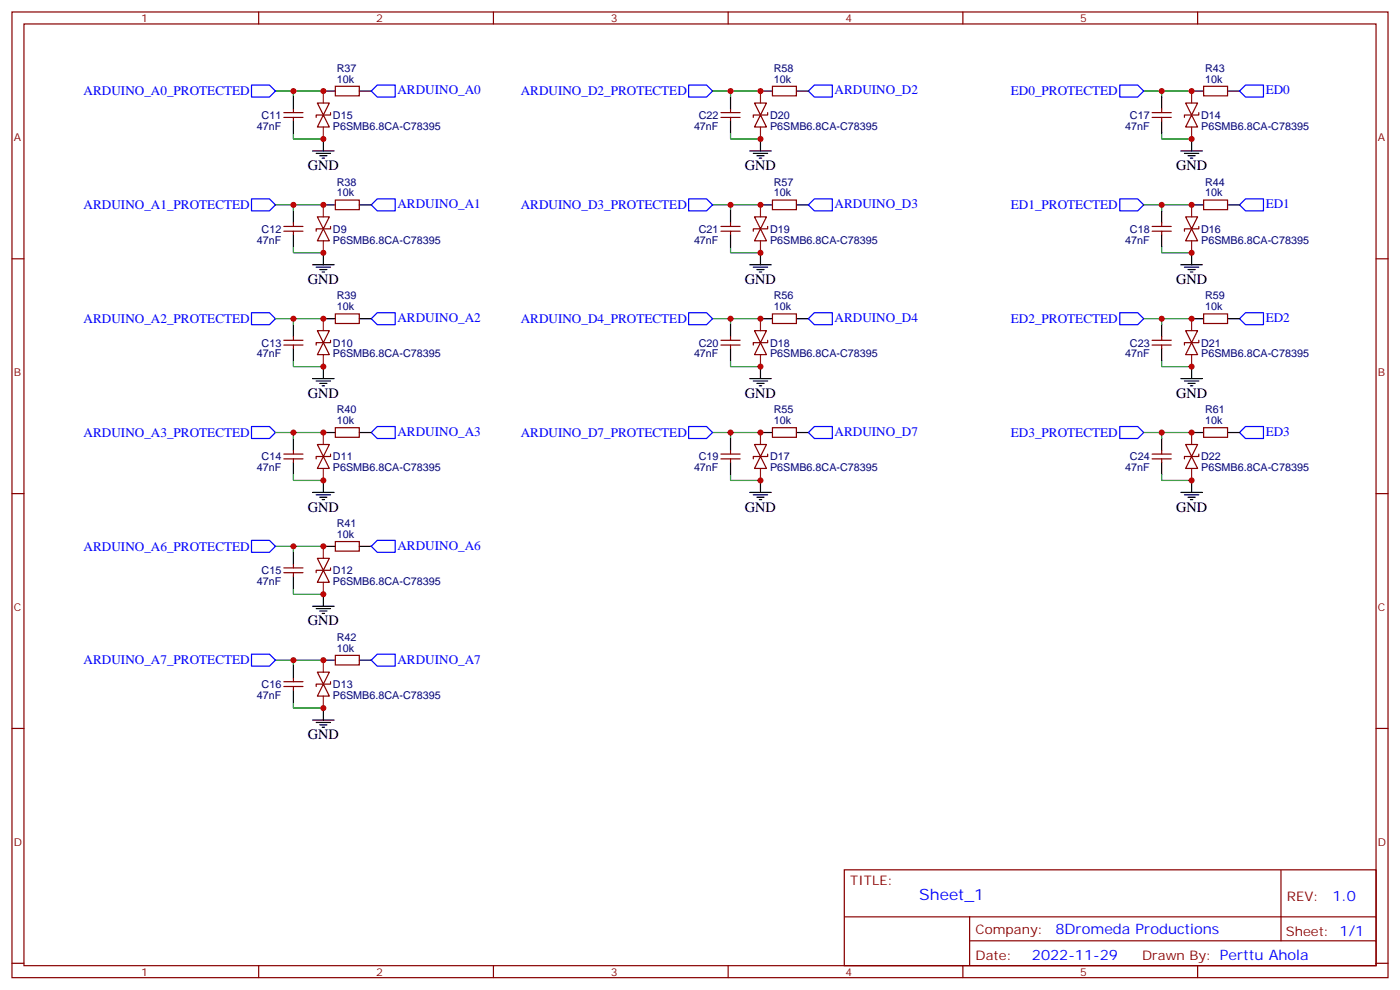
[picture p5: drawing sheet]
<svg xmlns="http://www.w3.org/2000/svg" width="412mm" height="292mm" viewBox="0 0 412 292" stroke-linecap="round" stroke-linejoin="round" font-family="sans-serif">
<g fill="none" stroke="#870000" stroke-width=".35">
<path d="M3.5 3.5h405.4v284.4h-405.4zM7.1 7.1h398.2v277.2h-398.2zM76.2 3.5v3.6M145.3 3.5v3.6M214.5 3.5v3.6M283.6 3.5v3.6M352.8 3.5v3.6M83.6 34.6h5.7M83.6 33.2h5.7M86.4 32.1v1.1M86.4 34.6v1M93.5 30.3h3.5l-1.8 3.6z"/>
<path d="M95.2 33.9l1.8 3.5h-3.5zM97.4 33.2v.7h-4.3v.7M98.8 25.4h7v2.8h-7zM212.4 34.6h5.6M212.4 33.2h5.6M215.2 32.1v1.1M215.2 34.6v1M222.2 30.3h3.6l-1.8 3.6zM224 33.9l1.8 3.5h-3.6zM226.1 33.2v.7h-4.2v.7M227.5 25.4h7.1v2.8h-7.1zM339.4 34.6h5.6"/>
<path d="M339.4 33.2h5.6M342.2 32.1v1.1M342.2 34.6v1M349.2 30.3h3.6l-1.8 3.6zM351 33.9l1.8 3.5h-3.6zM353.1 33.2v.7h-4.2v.7M354.5 25.4h7.1v2.8h-7.1zM98.8 58.9h7v2.8h-7zM227.5 58.9h7.1v2.8h-7.1zM354.5 58.9h7.1v2.8h-7.1zM3.5 76.2h3.6M83.6 68.1h5.7"/>
<path d="M83.6 66.7h5.7M86.4 65.6v1.1M86.4 68.1v1M93.5 63.9h3.5l-1.8 3.5zM95.2 67.4l1.8 3.5h-3.5zM97.4 66.7v.7h-4.3v.7M212.4 68.1h5.6M212.4 66.7h5.6M215.2 65.6v1.1M215.2 68.1v1M222.2 63.9h3.6l-1.8 3.5zM224 67.4l1.8 3.5h-3.6z"/>
<path d="M226.1 66.7v.7h-4.2v.7M339.4 68.1h5.6M339.4 66.7h5.6M342.2 65.6v1.1M342.2 68.1v1M349.2 63.9h3.6l-1.8 3.5zM351 67.4l1.8 3.5h-3.6zM353.1 66.7v.7h-4.2v.7M405.3 76.2h3.6M86.4 99.1v1.1M93.5 97.4h3.5l-1.8 3.5zM98.8 92.4h7v2.8h-7z"/>
<path d="M215.2 99.1v1.1M222.2 97.4h3.6l-1.8 3.5zM227.5 92.4h7.1v2.8h-7.1zM342.2 99.1v1.1M349.2 97.4h3.6l-1.8 3.5zM354.5 92.4h7.1v2.8h-7.1zM83.6 101.6h5.7M83.6 100.2h5.7M86.4 101.6v1.1M95.2 100.9l1.8 3.5h-3.5zM97.4 100.2v.7h-4.3v.7M212.4 101.6h5.6"/>
<path d="M212.4 100.2h5.6M215.2 101.6v1.1M224 100.9l1.8 3.5h-3.6zM226.1 100.2v.7h-4.2v.7M339.4 101.6h5.6M339.4 100.2h5.6M342.2 101.6v1.1M351 100.9l1.8 3.5h-3.6zM353.1 100.2v.7h-4.2v.7M83.6 135.1h5.7M83.6 133.7h5.7M86.4 132.6v1.1"/>
<path d="M86.4 135.1v1.1M93.5 130.9h3.5l-1.8 3.5zM95.2 134.4l1.8 3.5h-3.5zM97.4 133.7v.7h-4.3v.7M98.8 125.9h7v2.9h-7zM212.4 135.1h5.6M212.4 133.7h5.6M215.2 132.6v1.1M215.2 135.1v1.1M222.2 130.9h3.6l-1.8 3.5zM224 134.4l1.8 3.5h-3.6zM226.1 133.7v.7h-4.2v.7"/>
<path d="M227.5 125.9h7.1v2.9h-7.1zM339.4 135.1h5.6M339.4 133.7h5.6M342.2 132.6v1.1M342.2 135.1v1.1M349.2 130.9h3.6l-1.8 3.5zM351 134.4l1.8 3.5h-3.6zM353.1 133.7v.7h-4.2v.7M354.5 125.9h7.1v2.9h-7.1zM3.5 145.3h3.6M98.8 159.5h7v2.8h-7zM405.3 145.3h3.6"/>
<path d="M83.6 168.6h5.7M83.6 167.2h5.7M86.4 166.2v1M86.4 168.6v1.1M93.5 164.4h3.5l-1.8 3.5zM95.2 167.9l1.8 3.5h-3.5zM97.4 167.2v.7h-4.3v.7M86.4 199.7v1M93.5 197.9h3.5l-1.8 3.5zM98.8 193h7v2.8h-7zM3.5 214.5h3.6M83.6 202.1h5.7"/>
<path d="M83.6 200.7h5.7M86.4 202.1v1.1M95.2 201.4l1.8 3.6h-3.5zM97.4 200.7v.7h-4.3v.7M405.3 214.5h3.6M248.7 256.1h156.6v28.2h-156.6zM377.3 256.1v20.9M248.7 270h156.5M285.6 277h119.6M285.6 270v14.1M3.5 283.6h3.6M76.2 284.3v3.6"/>
<path d="M145.3 284.3v3.6M214.5 284.3v3.6M283.6 284.3v3.6M352.8 284.3v3.6M405.3 283.6h3.6"/>
</g>
<g fill="none" stroke="#008700" stroke-width=".35">
<path d="M81.1 26.8h5.3M86.4 39.2v1.7h8.8M95.2 26.8h-8.8v1.8M209.9 26.8h5.3M215.2 39.2v1.7h8.8M224 26.8h-8.8v1.8M336.9 26.8h5.3M342.2 39.2v1.7h8.8M351 26.8h-8.8v1.8M81.1 60.3h5.3M86.4 72.7v1.7h8.8M95.2 60.3h-8.8v1.8"/>
<path d="M209.9 60.3h5.3M215.2 72.7v1.7h8.8M224 60.3h-8.8v1.8M336.9 60.3h5.3M342.2 72.7v1.7h8.8M351 60.3h-8.8v1.8M81.1 93.8h5.3M95.2 93.8h-8.8v1.8M209.9 93.8h5.3M224 93.8h-8.8v1.8M336.9 93.8h5.3M351 93.8h-8.8v1.8"/>
<path d="M86.4 106.2v1.7h8.8M215.2 106.2v1.7h8.8M342.2 106.2v1.7h8.8M81.1 127.4h5.3M86.4 139.7v1.8h8.8M95.2 127.4h-8.8v1.7M209.9 127.4h5.3M215.2 139.7v1.8h8.8M224 127.4h-8.8v1.7M336.9 127.4h5.3M342.2 139.7v1.8h8.8M351 127.4h-8.8v1.7"/>
<path d="M81.1 160.9h5.3M86.4 173.2v1.8h8.8M95.2 160.9h-8.8v1.7M81.1 194.4h5.3M95.2 194.4h-8.8v1.7M86.4 206.7v1.8h8.8"/>
</g>
<g fill="none" stroke="#00f" stroke-width=".35">
<path d="M74.1 25h5.3l1.7 1.8-1.7 1.8h-5.3zM109.4 26.8l1.7-1.8h5.3v3.6h-5.3zM202.8 25h5.3l1.8 1.8-1.8 1.8h-5.3zM238.1 26.8l1.8-1.8h5.3v3.6h-5.3zM329.8 25h5.3l1.8 1.8-1.8 1.8h-5.3zM365.1 26.8l1.8-1.8h5.3v3.6h-5.3zM74.1 58.6h5.3l1.7 1.7-1.7 1.8h-5.3zM202.8 58.6h5.3l1.8 1.7-1.8 1.8h-5.3zM329.8 58.6h5.3l1.8 1.7-1.8 1.8h-5.3zM109.4 60.3l1.7-1.7h5.3v3.5h-5.3zM238.1 60.3l1.8-1.7h5.3v3.5h-5.3zM365.1 60.3l1.8-1.7h5.3v3.5h-5.3z"/>
<path d="M74.1 92.1h5.3l1.7 1.7-1.7 1.8h-5.3zM109.4 93.8l1.7-1.7h5.3v3.5h-5.3zM202.8 92.1h5.3l1.8 1.7-1.8 1.8h-5.3zM238.1 93.8l1.8-1.7h5.3v3.5h-5.3zM329.8 92.1h5.3l1.8 1.7-1.8 1.8h-5.3zM365.1 93.8l1.8-1.7h5.3v3.5h-5.3zM74.1 125.6h5.3l1.7 1.8-1.7 1.7h-5.3zM109.4 127.4l1.7-1.8h5.3v3.5h-5.3zM202.8 125.6h5.3l1.8 1.8-1.8 1.7h-5.3zM238.1 127.4l1.8-1.8h5.3v3.5h-5.3zM329.8 125.6h5.3l1.8 1.8-1.8 1.7h-5.3zM365.1 127.4l1.8-1.8h5.3v3.5h-5.3z"/>
<path d="M74.1 159.1h5.3l1.7 1.8-1.7 1.7h-5.3zM109.4 160.9l1.7-1.8h5.3v3.5h-5.3zM74.1 192.6h5.3l1.7 1.8-1.7 1.7h-5.3zM109.4 194.4l1.7-1.8h5.3v3.5h-5.3z"/>
</g>
<g fill="none" stroke="#000" stroke-width=".35">
<path d="M86.4 28.6v3.5M86.4 35.6v3.6M95.2 26.8h3.6M105.8 26.8h3.6M215.2 28.6v3.5M215.2 35.6v3.6M224 26.8h3.5M234.6 26.8h3.5M342.2 28.6v3.5M342.2 35.6v3.6M351 26.8h3.5M361.6 26.8h3.5"/>
<path d="M92.1 44.4h6.3M93.1 45.2h4.3M94.2 45.9h2.1M94.9 46.6h.7M95.2 40.9v3.5M220.8 44.4h6.4M221.9 45.2h4.2M223 45.9h2.1M223.7 46.6h.7M224 40.9v3.5M347.8 44.4h6.4M348.9 45.2h4.2"/>
<path d="M350 45.9h2.1M350.7 46.6h.7M351 40.9v3.5M86.4 62.1v3.5M86.4 69.1v3.6M92.1 78h6.3M93.1 78.7h4.3M94.2 79.4h2.1M95.2 74.4v3.6M95.2 60.3h3.6M105.8 60.3h3.6M215.2 62.1v3.5"/>
<path d="M215.2 69.1v3.6M220.8 78h6.4M221.9 78.7h4.2M223 79.4h2.1M224 60.3h3.5M224 74.4v3.6M234.6 60.3h3.5M342.2 62.1v3.5M342.2 69.1v3.6M347.8 78h6.4M348.9 78.7h4.2M350 79.4h2.1"/>
<path d="M351 60.3h3.5M351 74.4v3.6M361.6 60.3h3.5M86.4 95.6v3.5M94.9 80.1h.7M95.2 93.8h3.6M105.8 93.8h3.6M215.2 95.6v3.5M223.7 80.1h.7M224 93.8h3.5M234.6 93.8h3.5M342.2 95.6v3.5"/>
<path d="M350.7 80.1h.7M351 93.8h3.5M361.6 93.8h3.5M86.4 102.7v3.5M92.1 111.5h6.3M93.1 112.2h4.3M94.2 112.9h2.1M94.9 113.6h.7M95.2 107.9v3.6M215.2 102.7v3.5M220.8 111.5h6.4M221.9 112.2h4.2"/>
<path d="M223 112.9h2.1M223.7 113.6h.7M224 107.9v3.6M342.2 102.7v3.5M347.8 111.5h6.4M348.9 112.2h4.2M350 112.9h2.1M350.7 113.6h.7M351 107.9v3.6M86.4 129.1v3.5M86.4 136.2v3.5M95.2 127.4h3.6"/>
<path d="M105.8 127.4h3.6M215.2 129.1v3.5M215.2 136.2v3.5M224 127.4h3.5M234.6 127.4h3.5M342.2 129.1v3.5M342.2 136.2v3.5M351 127.4h3.5M361.6 127.4h3.5M92.1 145h6.3M93.1 145.7h4.3M94.2 146.4h2.1"/>
<path d="M94.9 147.1h.7M95.2 141.5v3.5M220.8 145h6.4M221.9 145.7h4.2M223 146.4h2.1M223.7 147.1h.7M224 141.5v3.5M347.8 145h6.4M348.9 145.7h4.2M350 146.4h2.1M350.7 147.1h.7M351 141.5v3.5"/>
<path d="M86.4 162.6v3.6M86.4 169.7v3.5M92.1 178.5h6.3M93.1 179.2h4.3M94.2 179.9h2.1M95.2 175v3.5M95.2 160.9h3.6M105.8 160.9h3.6M86.4 196.1v3.6M94.9 180.6h.7M95.2 194.4h3.6M105.8 194.4h3.6"/>
<path d="M86.4 203.2v3.5M92.1 212h6.3M93.1 212.7h4.3M94.2 213.4h2.1M94.9 214.1h.7M95.2 208.5v3.5"/>
</g>
<g fill="none" stroke="#8c2424" stroke-width=".35">
<path d="M95.2 26.8v3.5M95.2 37.4v3.5M224 26.8v3.5M224 37.4v3.5M351 26.8v3.5M351 37.4v3.5M95.2 60.3v3.6M95.2 70.9v3.5M224 60.3v3.6M224 70.9v3.5M351 60.3v3.6M351 70.9v3.5"/>
<path d="M95.2 93.8v3.6M224 93.8v3.6M351 93.8v3.6M95.2 104.4v3.5M224 104.4v3.5M351 104.4v3.5M95.2 127.4v3.5M95.2 137.9v3.6M224 127.4v3.5M224 137.9v3.6M351 127.4v3.5M351 137.9v3.6"/>
<path d="M95.2 160.9v3.5M95.2 171.4v3.6M95.2 194.4v3.5M95.2 205v3.5"/>
</g>
<g fill="#c00">
<circle cx="86.4" cy="26.8" r=".88"/>
<circle cx="95.3" cy="40.9" r=".88"/>
<circle cx="95.3" cy="74.4" r=".88"/>
<circle cx="86.4" cy="60.3" r=".88"/>
<circle cx="95.3" cy="107.9" r=".88"/>
<circle cx="86.4" cy="93.8" r=".88"/>
<circle cx="95.3" cy="141.5" r=".88"/>
<circle cx="86.4" cy="127.4" r=".88"/>
<circle cx="86.4" cy="160.9" r=".88"/>
<circle cx="95.3" cy="175" r=".88"/>
<circle cx="86.4" cy="194.4" r=".88"/>
<circle cx="95.3" cy="208.5" r=".88"/>
<circle cx="215.2" cy="127.4" r=".88"/>
<circle cx="224" cy="127.4" r=".88"/>
<circle cx="224" cy="141.5" r=".88"/>
<circle cx="215.2" cy="93.8" r=".88"/>
<circle cx="224" cy="93.8" r=".88"/>
<circle cx="224" cy="107.9" r=".88"/>
<circle cx="215.2" cy="60.3" r=".88"/>
<circle cx="224" cy="60.3" r=".88"/>
<circle cx="224" cy="74.4" r=".88"/>
<circle cx="224" cy="40.9" r=".88"/>
<circle cx="224" cy="26.8" r=".88"/>
<circle cx="215.2" cy="26.8" r=".88"/>
<circle cx="342.2" cy="26.8" r=".88"/>
<circle cx="351" cy="26.8" r=".88"/>
<circle cx="351" cy="40.9" r=".88"/>
<circle cx="351" cy="74.4" r=".88"/>
<circle cx="351" cy="60.3" r=".88"/>
<circle cx="342.2" cy="60.3" r=".88"/>
<circle cx="351" cy="107.9" r=".88"/>
<circle cx="351" cy="93.8" r=".88"/>
<circle cx="342.2" cy="93.8" r=".88"/>
<circle cx="351" cy="141.5" r=".88"/>
<circle cx="351" cy="127.4" r=".88"/>
<circle cx="342.2" cy="127.4" r=".88"/>
<circle cx="95.3" cy="194.4" r=".88"/>
<circle cx="95.3" cy="160.9" r=".88"/>
<circle cx="95.3" cy="127.4" r=".88"/>
<circle cx="95.3" cy="93.8" r=".88"/>
<circle cx="95.3" cy="60.3" r=".88"/>
<circle cx="95.3" cy="26.8" r=".88"/>
</g>
<text font-size="4.6" fill="#00f" x="270.8" y="265.1">Sheet_1</text>
<g font-size="4.2">
<text x="90.7" y="50.1">GND</text>
<text x="219.4" y="50.1">GND</text>
<text x="346.4" y="50.1">GND</text>
<text x="90.7" y="83.6">GND</text>
<text x="219.4" y="83.6">GND</text>
<text x="346.4" y="83.6">GND</text>
<text x="90.7" y="117.1">GND</text>
<text x="219.4" y="117.1">GND</text>
<text x="346.4" y="117.1">GND</text>
<text x="90.7" y="150.6">GND</text>
<text x="219.4" y="150.6">GND</text>
<text x="346.4" y="150.6">GND</text>
<text x="90.7" y="184.1">GND</text>
<text x="90.7" y="217.7">GND</text>
</g>
<g font-size="4.2" fill="#00f">
<text x="392.5" y="265.4">1.0</text>
<text x="310.9" y="274.9">8Dromeda Productions</text>
<text x="304" y="282.7">2022-11-29</text>
</g>
<g font-size="3.9" fill="#00f">
<text x="24.6" y="28.1">ARDUINO_A0_PROTECTED</text>
<text x="117.1" y="27.8">ARDUINO_A0</text>
<text x="153.4" y="28.1">ARDUINO_D2_PROTECTED</text>
<text x="245.9" y="27.8">ARDUINO_D2</text>
<text x="297.8" y="28.1">ED0_PROTECTED</text>
<text x="372.8" y="27.8">ED0</text>
<text x="24.6" y="61.6">ARDUINO_A1_PROTECTED</text>
<text x="117.1" y="61.3">ARDUINO_A1</text>
<text x="153.4" y="61.6">ARDUINO_D3_PROTECTED</text>
<text x="245.9" y="61.3">ARDUINO_D3</text>
<text x="297.8" y="61.6">ED1_PROTECTED</text>
<text x="372.8" y="61.3">ED1</text>
<text x="24.6" y="95.1">ARDUINO_A2_PROTECTED</text>
<text x="117.1" y="94.8">ARDUINO_A2</text>
<text x="153.4" y="95.1">ARDUINO_D4_PROTECTED</text>
<text x="245.9" y="94.8">ARDUINO_D4</text>
<text x="297.8" y="95.1">ED2_PROTECTED</text>
<text x="372.8" y="94.8">ED2</text>
<text x="24.6" y="128.6">ARDUINO_A3_PROTECTED</text>
<text x="117.1" y="128.4">ARDUINO_A3</text>
<text x="153.4" y="128.6">ARDUINO_D7_PROTECTED</text>
<text x="245.9" y="128.4">ARDUINO_D7</text>
<text x="297.8" y="128.6">ED3_PROTECTED</text>
<text x="372.8" y="128.4">ED3</text>
<text x="117.1" y="161.9">ARDUINO_A6</text>
<text x="24.6" y="162.1">ARDUINO_A6_PROTECTED</text>
<text x="24.6" y="195.6">ARDUINO_A7_PROTECTED</text>
<text x="117.1" y="195.4">ARDUINO_A7</text>
</g>
<g font-size="3.9" fill="#800">
<text x="250.5" y="260.7">TITLE:</text>
<text x="379.1" y="265.4">REV:</text>
<text x="287.4" y="274.9">Company:</text>
<text x="378.7" y="275.5">Sheet: 1/1</text>
<text x="287.4" y="282.6">Date:</text>
<text x="336.4" y="282.7">Drawn By: Perttu Ahola</text>
</g>
<g font-size="3.2" fill="#800">
<text x="41.6" y="6.5">1</text>
<text x="110.8" y="6.5">2</text>
<text x="179.9" y="6.5">3</text>
<text x="249.1" y="6.5">4</text>
<text x="318.2" y="6.5">5</text>
<text x="4.1" y="41.6">A</text>
<text x="405.9" y="41.6">A</text>
<text x="4.1" y="110.8">B</text>
<text x="405.9" y="110.8">B</text>
<text x="4.1" y="179.9">C</text>
<text x="405.9" y="179.9">C</text>
<text x="4.1" y="249.1">D</text>
<text x="405.9" y="249.1">D</text>
<text x="41.6" y="287.3">1</text>
<text x="110.8" y="287.3">2</text>
<text x="179.9" y="287.3">3</text>
<text x="249.1" y="287.3">4</text>
<text x="318.2" y="287.3">5</text>
</g>
<g font-size="3.2" fill="#000080">
<text x="99.2" y="21.1">R37</text>
<text x="228" y="21.1">R58</text>
<text x="355" y="21.1">R43</text>
<text x="99.2" y="24.3">10k</text>
<text x="228" y="24.3">10k</text>
<text x="355" y="24.3">10k</text>
<text x="77.1" y="35">C11</text>
<text x="98.1" y="35">D15</text>
<text x="205.8" y="35">C22</text>
<text x="226.8" y="35">D20</text>
<text x="332.8" y="35">C17</text>
<text x="353.8" y="35">D14</text>
<text x="75.7" y="38.2">47nF</text>
<text x="98.1" y="38.2">P6SMB6.8CA-C78395</text>
<text x="204.4" y="38.2">47nF</text>
<text x="226.8" y="38.2">P6SMB6.8CA-C78395</text>
<text x="331.4" y="38.2">47nF</text>
<text x="353.8" y="38.2">P6SMB6.8CA-C78395</text>
<text x="99.2" y="57.9">10k</text>
<text x="99.2" y="54.6">R38</text>
<text x="228" y="57.9">10k</text>
<text x="228" y="54.6">R57</text>
<text x="355" y="57.9">10k</text>
<text x="355" y="54.6">R44</text>
<text x="75.7" y="71.7">47nF</text>
<text x="77.1" y="68.5">C12</text>
<text x="98.1" y="71.7">P6SMB6.8CA-C78395</text>
<text x="98.1" y="68.5">D9</text>
<text x="204.4" y="71.7">47nF</text>
<text x="205.8" y="68.5">C21</text>
<text x="226.8" y="71.7">P6SMB6.8CA-C78395</text>
<text x="226.8" y="68.5">D19</text>
<text x="331.4" y="71.7">47nF</text>
<text x="332.8" y="68.5">C18</text>
<text x="353.8" y="71.7">P6SMB6.8CA-C78395</text>
<text x="353.8" y="68.5">D16</text>
<text x="99.2" y="88.1">R39</text>
<text x="228" y="88.1">R56</text>
<text x="355" y="88.1">R59</text>
<text x="99.2" y="91.4">10k</text>
<text x="228" y="91.4">10k</text>
<text x="355" y="91.4">10k</text>
<text x="75.7" y="105.2">47nF</text>
<text x="77.1" y="102">C13</text>
<text x="98.1" y="105.2">P6SMB6.8CA-C78395</text>
<text x="98.1" y="102">D10</text>
<text x="204.4" y="105.2">47nF</text>
<text x="205.8" y="102">C20</text>
<text x="226.8" y="105.2">P6SMB6.8CA-C78395</text>
<text x="226.8" y="102">D18</text>
<text x="331.4" y="105.2">47nF</text>
<text x="332.8" y="102">C23</text>
<text x="353.8" y="105.2">P6SMB6.8CA-C78395</text>
<text x="353.8" y="102">D21</text>
<text x="99.2" y="124.9">10k</text>
<text x="99.2" y="121.7">R40</text>
<text x="228" y="124.9">10k</text>
<text x="228" y="121.7">R55</text>
<text x="355" y="124.9">10k</text>
<text x="355" y="121.7">R61</text>
<text x="77.1" y="135.6">C14</text>
<text x="98.1" y="135.6">D11</text>
<text x="205.8" y="135.6">C19</text>
<text x="226.8" y="135.6">D17</text>
<text x="332.8" y="135.6">C24</text>
<text x="353.8" y="135.6">D22</text>
<text x="75.7" y="138.7">47nF</text>
<text x="98.1" y="138.7">P6SMB6.8CA-C78395</text>
<text x="204.4" y="138.7">47nF</text>
<text x="226.8" y="138.7">P6SMB6.8CA-C78395</text>
<text x="331.4" y="138.7">47nF</text>
<text x="353.8" y="138.7">P6SMB6.8CA-C78395</text>
<text x="99.2" y="155.2">R41</text>
<text x="99.2" y="158.4">10k</text>
<text x="75.7" y="172.2">47nF</text>
<text x="77.1" y="169.1">C15</text>
<text x="98.1" y="172.2">P6SMB6.8CA-C78395</text>
<text x="98.1" y="169.1">D12</text>
<text x="99.2" y="191.9">10k</text>
<text x="99.2" y="188.7">R42</text>
<text x="77.1" y="202.6">C16</text>
<text x="98.1" y="202.6">D13</text>
<text x="75.7" y="205.8">47nF</text>
<text x="98.1" y="205.8">P6SMB6.8CA-C78395</text>
</g>
</svg>
